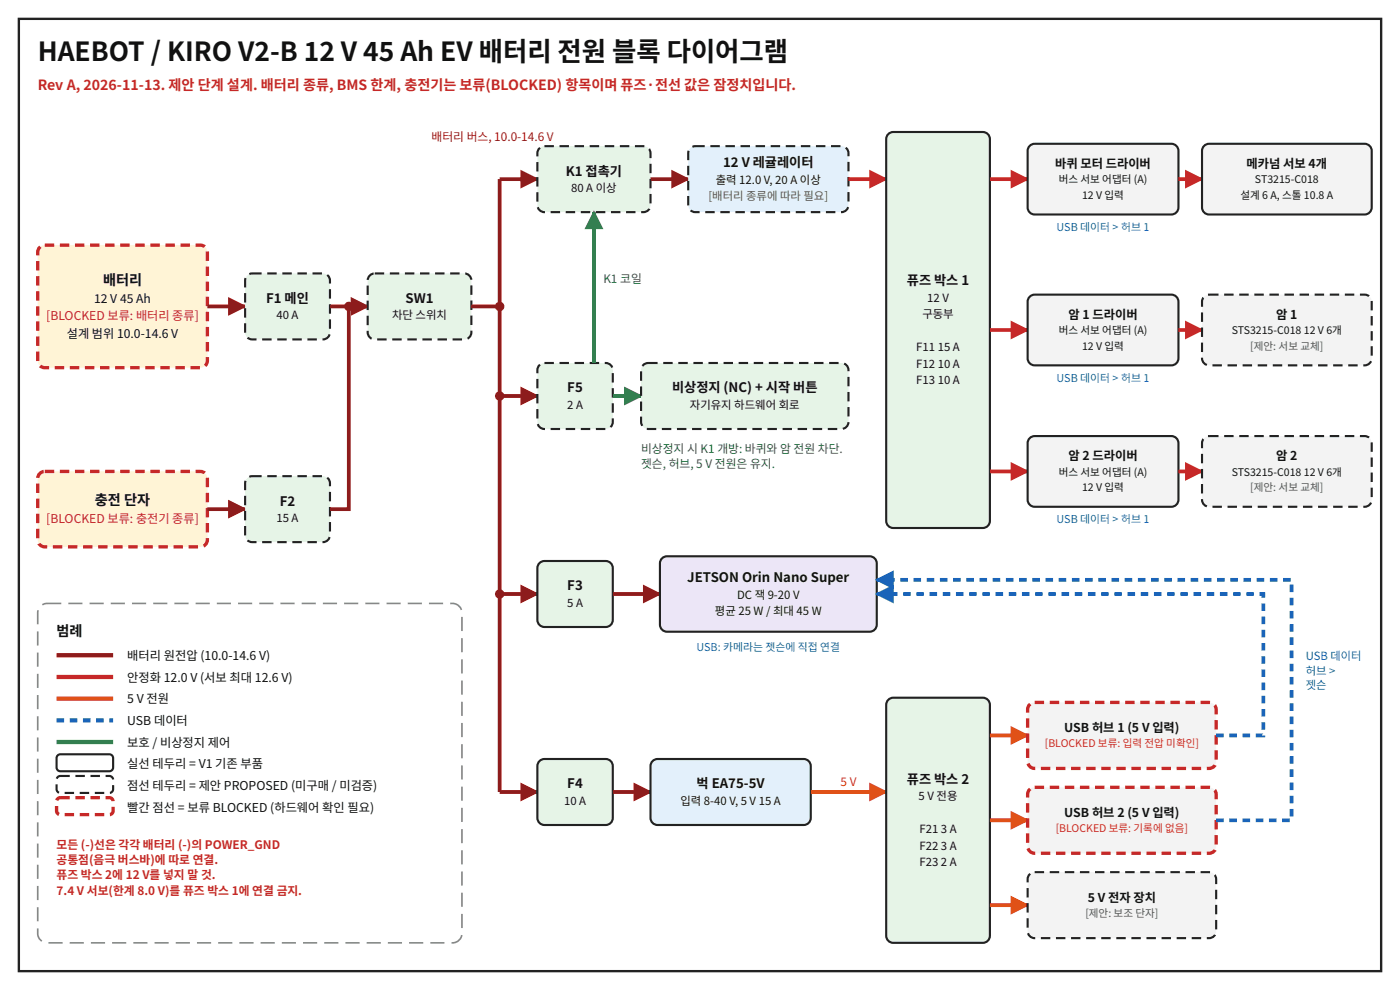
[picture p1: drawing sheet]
<svg xmlns="http://www.w3.org/2000/svg" width="297mm" height="210mm" viewBox="0 0 297 210" stroke-linecap="round" stroke-linejoin="round" font-family="sans-serif">
<path d="M4 4h289v202h-289z" fill="none" stroke="#222" stroke-width=".5"/>
<path d="M8.3 52.6l.7-.5 .5-.1h33a1.5 1.5 0 0 1 1.5 1.5v23a1.5 1.5 0 0 1-1.5 1.5h-33a1.5 1.5 0 0 1-1.5-1.5v-23z" fill="#fff4d6" stroke="#c62828" stroke-width=".7" stroke-dasharray="2 1.2" stroke-linecap="butt"/>
<path d="M44 65h8" fill="none" stroke="#8d1c1c" stroke-width=".8" stroke-linecap="butt"/>
<path d="M48.4 63l4 2-4 2z" fill="#8d1c1c"/>
<path d="M52.3 58.6l.7-.5 .5-.1h15a1.5 1.5 0 0 1 1.5 1.5v11a1.5 1.5 0 0 1-1.5 1.5h-15a1.5 1.5 0 0 1-1.5-1.5v-11z" fill="#e6f4e7" stroke="#222" stroke-width=".45" stroke-dasharray="2 1.2" stroke-linecap="butt"/>
<path d="M70 65h8" fill="none" stroke="#8d1c1c" stroke-width=".8" stroke-linecap="butt"/>
<path d="M74.4 63l4 2-4 2z" fill="#8d1c1c"/>
<path d="M78.3 58.6l.7-.5 .5-.1h19a1.5 1.5 0 0 1 1.5 1.5v11a1.5 1.5 0 0 1-1.5 1.5h-19a1.5 1.5 0 0 1-1.5-1.5v-11z" fill="#e6f4e7" stroke="#222" stroke-width=".45" stroke-dasharray="2 1.2" stroke-linecap="butt"/>
<path d="M8.3 100.6l.7-.5 .5-.1h33a1.5 1.5 0 0 1 1.5 1.5v13a1.5 1.5 0 0 1-1.5 1.5h-33a1.5 1.5 0 0 1-1.5-1.5v-13z" fill="#fff4d6" stroke="#c62828" stroke-width=".7" stroke-dasharray="2 1.2" stroke-linecap="butt"/>
<path d="M44 108h8" fill="none" stroke="#8d1c1c" stroke-width=".8" stroke-linecap="butt"/>
<path d="M48.4 106l4 2-4 2z" fill="#8d1c1c"/>
<path d="M52.3 101.6l.7-.5 .5-.1h15a1.5 1.5 0 0 1 1.5 1.5v11a1.5 1.5 0 0 1-1.5 1.5h-15a1.5 1.5 0 0 1-1.5-1.5v-11z" fill="#e6f4e7" stroke="#222" stroke-width=".45" stroke-dasharray="2 1.2" stroke-linecap="butt"/>
<path d="M74 65v43h-4" fill="none" stroke="#8d1c1c" stroke-width=".8" stroke-linecap="butt"/>
<circle cx="74" cy="65" r="1" fill="#8d1c1c"/>
<path d="M106 38v130M100 65h6" fill="none" stroke="#8d1c1c" stroke-width=".8" stroke-linecap="butt"/>
<g fill="#8d1c1c">
<circle cx="106" cy="65" r="1"/>
<circle cx="106" cy="84" r="1"/>
<circle cx="106" cy="126" r="1"/>
</g>
<path d="M106 38h8" fill="none" stroke="#8d1c1c" stroke-width=".8" stroke-linecap="butt"/>
<path d="M110.4 36l4 2-4 2z" fill="#8d1c1c"/>
<path d="M114.3 31.6l.7-.5 .5-.1h21a1.5 1.5 0 0 1 1.5 1.5v11a1.5 1.5 0 0 1-1.5 1.5h-21a1.5 1.5 0 0 1-1.5-1.5v-11z" fill="#e6f4e7" stroke="#222" stroke-width=".45" stroke-dasharray="2 1.2" stroke-linecap="butt"/>
<path d="M138 38h8" fill="none" stroke="#8d1c1c" stroke-width=".8" stroke-linecap="butt"/>
<path d="M142.4 36l4 2-4 2z" fill="#8d1c1c"/>
<path d="M146.3 31.6l.7-.5 .5-.1h31a1.5 1.5 0 0 1 1.5 1.5v11a1.5 1.5 0 0 1-1.5 1.5h-31a1.5 1.5 0 0 1-1.5-1.5v-11z" fill="#e3f0fb" stroke="#222" stroke-width=".45" stroke-dasharray="2 1.2" stroke-linecap="butt"/>
<path d="M180 38h8" fill="none" stroke="#c62828" stroke-width=".8" stroke-linecap="butt"/>
<path d="M184.4 36l4 2-4 2z" fill="#c62828"/>
<path d="M188.6 28.3l.9-.3h19a1.5 1.5 0 0 1 1.5 1.5v81a1.5 1.5 0 0 1-1.5 1.5h-19a1.5 1.5 0 0 1-1.5-1.5v-81l.1-.5z" fill="#e6f4e7" stroke="#222" stroke-width=".45"/>
<path d="M210 38h8" fill="none" stroke="#c62828" stroke-width=".8" stroke-linecap="butt"/>
<path d="M214.4 36l4 2-4 2z" fill="#c62828"/>
<path d="M218.6 30.8l.9-.3h29a1.5 1.5 0 0 1 1.5 1.5v12a1.5 1.5 0 0 1-1.5 1.5h-29a1.5 1.5 0 0 1-1.5-1.5v-12l.1-.5z" fill="#f3f3f3" stroke="#222" stroke-width=".45"/>
<path d="M250 38h5" fill="none" stroke="#c62828" stroke-width=".8" stroke-linecap="butt"/>
<path d="M251.4 36l4 2-4 2z" fill="#c62828"/>
<path d="M255.6 30.8l.9-.3h33a1.5 1.5 0 0 1 1.5 1.5v12a1.5 1.5 0 0 1-1.5 1.5h-33a1.5 1.5 0 0 1-1.5-1.5v-12l.1-.5z" fill="#f3f3f3" stroke="#222" stroke-width=".45"/>
<path d="M210 70h8" fill="none" stroke="#c62828" stroke-width=".8" stroke-linecap="butt"/>
<path d="M214.4 68l4 2-4 2z" fill="#c62828"/>
<path d="M218.6 62.8l.9-.3h29a1.5 1.5 0 0 1 1.5 1.5v12a1.5 1.5 0 0 1-1.5 1.5h-29a1.5 1.5 0 0 1-1.5-1.5v-12l.1-.5z" fill="#f3f3f3" stroke="#222" stroke-width=".45"/>
<path d="M250 70h5" fill="none" stroke="#c62828" stroke-width=".8" stroke-linecap="butt"/>
<path d="M251.4 68l4 2-4 2z" fill="#c62828"/>
<path d="M255.6 62.8l.9-.3h33a1.5 1.5 0 0 1 1.5 1.5v12a1.5 1.5 0 0 1-1.5 1.5h-33a1.5 1.5 0 0 1-1.5-1.5v-12l.1-.5z" fill="#f3f3f3" stroke="#222" stroke-width=".45" stroke-dasharray="2 1.2" stroke-linecap="butt"/>
<path d="M210 100h8" fill="none" stroke="#c62828" stroke-width=".8" stroke-linecap="butt"/>
<path d="M214.4 98l4 2-4 2z" fill="#c62828"/>
<path d="M218.6 92.8l.9-.3h29a1.5 1.5 0 0 1 1.5 1.5v12a1.5 1.5 0 0 1-1.5 1.5h-29a1.5 1.5 0 0 1-1.5-1.5v-12l.1-.5z" fill="#f3f3f3" stroke="#222" stroke-width=".45"/>
<path d="M250 100h5" fill="none" stroke="#c62828" stroke-width=".8" stroke-linecap="butt"/>
<path d="M251.4 98l4 2-4 2z" fill="#c62828"/>
<path d="M255.6 92.8l.9-.3h33a1.5 1.5 0 0 1 1.5 1.5v12a1.5 1.5 0 0 1-1.5 1.5h-33a1.5 1.5 0 0 1-1.5-1.5v-12l.1-.5z" fill="#f3f3f3" stroke="#222" stroke-width=".45" stroke-dasharray="2 1.2" stroke-linecap="butt"/>
<path d="M106 84h8" fill="none" stroke="#8d1c1c" stroke-width=".8" stroke-linecap="butt"/>
<path d="M110.4 82l4 2-4 2z" fill="#8d1c1c"/>
<path d="M114.3 77.6l.7-.5 .5-.1h13a1.5 1.5 0 0 1 1.5 1.5v11a1.5 1.5 0 0 1-1.5 1.5h-13a1.5 1.5 0 0 1-1.5-1.5v-11z" fill="#e6f4e7" stroke="#222" stroke-width=".45" stroke-dasharray="2 1.2" stroke-linecap="butt"/>
<path d="M130 84h6" fill="none" stroke="#2e7d32" stroke-width=".8" stroke-linecap="butt"/>
<path d="M132.4 82l4 2-4 2z" fill="#2e7d32"/>
<path d="M136.3 77.6l.7-.5 .5-.1h41a1.5 1.5 0 0 1 1.5 1.5v11a1.5 1.5 0 0 1-1.5 1.5h-41a1.5 1.5 0 0 1-1.5-1.5v-11z" fill="#e6f4e7" stroke="#222" stroke-width=".45" stroke-dasharray="2 1.2" stroke-linecap="butt"/>
<path d="M126 45v32" fill="none" stroke="#2e7d32" stroke-width=".8" stroke-linecap="butt"/>
<path d="M126 44.6l2 4h-4z" fill="#2e7d32"/>
<path d="M106 126h8" fill="none" stroke="#8d1c1c" stroke-width=".8" stroke-linecap="butt"/>
<path d="M110.4 124l4 2-4 2z" fill="#8d1c1c"/>
<path d="M114.3 119.6l.7-.5 .5-.1h13a1.5 1.5 0 0 1 1.5 1.5v11a1.5 1.5 0 0 1-1.5 1.5h-13a1.5 1.5 0 0 1-1.5-1.5v-11z" fill="#e6f4e7" stroke="#222" stroke-width=".45"/>
<path d="M130 126h10" fill="none" stroke="#8d1c1c" stroke-width=".8" stroke-linecap="butt"/>
<path d="M136.4 124l4 2-4 2z" fill="#8d1c1c"/>
<path d="M140.6 118.3l.9-.3h43a1.5 1.5 0 0 1 1.5 1.5v13a1.5 1.5 0 0 1-1.5 1.5h-43a1.5 1.5 0 0 1-1.5-1.5v-13l.1-.5z" fill="#ece6f7" stroke="#222" stroke-width=".45"/>
<path d="M106 168h8" fill="none" stroke="#8d1c1c" stroke-width=".8" stroke-linecap="butt"/>
<path d="M110.4 166l4 2-4 2z" fill="#8d1c1c"/>
<path d="M114.3 161.6l.7-.5 .5-.1h13a1.5 1.5 0 0 1 1.5 1.5v11a1.5 1.5 0 0 1-1.5 1.5h-13a1.5 1.5 0 0 1-1.5-1.5v-11z" fill="#e6f4e7" stroke="#222" stroke-width=".45"/>
<path d="M130 168h8" fill="none" stroke="#8d1c1c" stroke-width=".8" stroke-linecap="butt"/>
<path d="M134.4 166l4 2-4 2z" fill="#8d1c1c"/>
<path d="M138.3 161.6l.7-.5 .5-.1h31a1.5 1.5 0 0 1 1.5 1.5v11a1.5 1.5 0 0 1-1.5 1.5h-31a1.5 1.5 0 0 1-1.5-1.5v-11z" fill="#e3f0fb" stroke="#222" stroke-width=".45"/>
<path d="M172 168h16" fill="none" stroke="#e65100" stroke-width=".8" stroke-linecap="butt"/>
<path d="M184.4 166l4 2-4 2z" fill="#e65100"/>
<path d="M188.6 148.3l.9-.3h19a1.5 1.5 0 0 1 1.5 1.5v49a1.5 1.5 0 0 1-1.5 1.5h-19a1.5 1.5 0 0 1-1.5-1.5v-49l.1-.5z" fill="#e6f4e7" stroke="#222" stroke-width=".45"/>
<path d="M210 156h8" fill="none" stroke="#e65100" stroke-width=".8" stroke-linecap="butt"/>
<path d="M214.4 154l4 2-4 2z" fill="#e65100"/>
<path d="M218.6 149.3l.9-.3h37a1.5 1.5 0 0 1 1.5 1.5v11a1.5 1.5 0 0 1-1.5 1.5h-37a1.5 1.5 0 0 1-1.5-1.5v-11l.1-.5z" fill="#f3f3f3" stroke="#c62828" stroke-width=".7" stroke-dasharray="2 1.2" stroke-linecap="butt"/>
<path d="M210 174h8" fill="none" stroke="#e65100" stroke-width=".8" stroke-linecap="butt"/>
<path d="M214.4 172l4 2-4 2z" fill="#e65100"/>
<path d="M218.6 167.3l.9-.3h37a1.5 1.5 0 0 1 1.5 1.5v11a1.5 1.5 0 0 1-1.5 1.5h-37a1.5 1.5 0 0 1-1.5-1.5v-11l.1-.5z" fill="#f3f3f3" stroke="#c62828" stroke-width=".7" stroke-dasharray="2 1.2" stroke-linecap="butt"/>
<path d="M210 192h8" fill="none" stroke="#e65100" stroke-width=".8" stroke-linecap="butt"/>
<path d="M214.4 190l4 2-4 2z" fill="#e65100"/>
<path d="M218.6 185.3l.9-.3h37a1.5 1.5 0 0 1 1.5 1.5v11a1.5 1.5 0 0 1-1.5 1.5h-37a1.5 1.5 0 0 1-1.5-1.5v-11l.1-.5z" fill="#f3f3f3" stroke="#222" stroke-width=".45" stroke-dasharray="2 1.2" stroke-linecap="butt"/>
<path d="M258 156h10v-30h-82" fill="none" stroke="#1565c0" stroke-width=".8" stroke-dasharray="1.6 1.2" stroke-linecap="butt"/>
<path d="M185.6 126l4-2v4z" fill="#1565c0"/>
<path d="M258 174h16v-51h-88" fill="none" stroke="#1565c0" stroke-width=".8" stroke-dasharray="1.6 1.2" stroke-linecap="butt"/>
<path d="M185.6 123l4-2v4z" fill="#1565c0"/>
<path d="M8.6 128.6l.9-.5 .5-.1h86a2 2 0 0 1 2 2v68a2 2 0 0 1-2 2h-86a2 2 0 0 1-2-2v-68l.1-.5z" fill="none" stroke="#888" stroke-width=".35" stroke-dasharray="3 1.5" stroke-linecap="butt"/>
<path d="M12 139h12" fill="none" stroke="#8d1c1c" stroke-width=".9" stroke-linecap="butt"/>
<path d="M12 143.6h12" fill="none" stroke="#c62828" stroke-width=".9" stroke-linecap="butt"/>
<path d="M12 148.2h12" fill="none" stroke="#e65100" stroke-width=".9" stroke-linecap="butt"/>
<path d="M12 152.8h12" fill="none" stroke="#1565c0" stroke-width=".9" stroke-dasharray="1.6 1.2" stroke-linecap="butt"/>
<path d="M12 157.4h12" fill="none" stroke="#2e7d32" stroke-width=".9" stroke-linecap="butt"/>
<path d="M12.2 160.2l.6-.2h10.4a.8 .8 0 0 1 .8 .8v2a.8 .8 0 0 1-.8 .8h-10.4a.8 .8 0 0 1-.8-.8v-2z" fill="#fff" stroke="#222" stroke-width=".45"/>
<path d="M12.2 164.8l.6-.2h10.4a.8 .8 0 0 1 .8 .8v2a.8 .8 0 0 1-.8 .8h-10.4a.8 .8 0 0 1-.8-.8v-2z" fill="#fff" stroke="#222" stroke-width=".45" stroke-dasharray="2 1.2" stroke-linecap="butt"/>
<path d="M12.2 169.4l.6-.2h10.4a.8 .8 0 0 1 .8 .8v2a.8 .8 0 0 1-.8 .8h-10.4a.8 .8 0 0 1-.8-.8v-2z" fill="#fff" stroke="#c62828" stroke-width=".7" stroke-dasharray="2 1.2" stroke-linecap="butt"/>
<text font-size="5.6" fill="#111" x="8" y="13">HAEBOT / KIRO V2-B 12 V 45 Ah EV 배터리 전원 블록 다이어그램</text>
<text font-size="3" fill="#c62828" x="8" y="19">Rev A, 2026-11-13. 제안 단계 설계. 배터리 종류, BMS 한계, 충전기는 보류(BLOCKED) 항목이며 퓨즈·전선 값은 잠정치입니다.</text>
<g font-size="3" fill="#111">
<text x="21.9" y="60.4">배터리</text>
<text x="20.1" y="107.2">충전 단자</text>
<text x="12" y="135">범례</text>
</g>
<g font-size="2.8" fill="#111">
<text x="153.4" y="35.5">12 V 레귤레이터</text>
<text x="120" y="37.2">K1 접촉기</text>
<text x="56.5" y="64.2">F1 메인</text>
<text x="86" y="64.2">SW1</text>
<text x="192.4" y="60.5">퓨즈 박스 1</text>
<text x="120.4" y="83.2">F5</text>
<text x="142.6" y="83.2">비상정지 (NC) + 시작 버튼</text>
<text x="59.4" y="107.2">F2</text>
<text x="120.4" y="125.2">F3</text>
<text x="145.8" y="123.5">JETSON Orin Nano Super</text>
<text x="120.4" y="167.2">F4</text>
<text x="147.8" y="167.2">벅 EA75-5V</text>
<text x="192.4" y="166.2">퓨즈 박스 2</text>
</g>
<g font-size="2.6" fill="#111">
<text x="223.8" y="35.7">바퀴 모터 드라이버</text>
<text x="264.5" y="35.7">메카넘 서보 4개</text>
<text x="20" y="64.2">12 V 45 Ah</text>
<text x="14.2" y="71.7">설계 범위 10.0-14.6 V</text>
<text x="226.7" y="67.7">암 1 드라이버</text>
<text x="270.7" y="67.7">암 1</text>
<text x="226.7" y="97.7">암 2 드라이버</text>
<text x="270.7" y="97.7">암 2</text>
<text x="27" y="140">배터리 원전압 (10.0-14.6 V)</text>
<text x="27" y="144.6">안정화 12.0 V (서보 최대 12.6 V)</text>
<text x="27" y="149.2">5 V 전원</text>
<text x="27" y="153.8">USB 데이터</text>
<text x="225.8" y="155.3">USB 허브 1 (5 V 입력)</text>
<text x="27" y="158.4">보호 / 비상정지 제어</text>
<text x="27" y="163">실선 테두리 = V1 기존 부품</text>
<text x="27" y="167.6">점선 테두리 = 제안 PROPOSED (미구매 / 미검증)</text>
<text x="27" y="172.2">빨간 점선 = 보류 BLOCKED (하드웨어 확인 필요)</text>
<text x="225.8" y="173.3">USB 허브 2 (5 V 입력)</text>
<text x="230.8" y="191.3">5 V 전자 장치</text>
</g>
<g font-size="2.6" fill="#c62828">
<text x="9.8" y="67.9">[BLOCKED 보류: 배터리 종류]</text>
<text x="9.8" y="110.9">[BLOCKED 보류: 충전기 종류]</text>
</g>
<text font-size="2.5" fill="#8d1c1c" x="91.6" y="30">배터리 버스, 10.0-14.6 V</text>
<g font-size="2.5" fill="#2e7d32">
<text x="128" y="60">K1 코일</text>
<text x="136" y="96">비상정지 시 K1 개방: 바퀴와 암 전원 차단.</text>
<text x="136" y="99.3">젯슨, 허브, 5 V 전원은 유지.</text>
</g>
<text font-size="2.5" fill="#e65100" x="178.3" y="166.8">5 V</text>
<g font-size="2.5" fill="#c62828">
<text x="12" y="180">모든 (-)선은 각각 배터리 (-)의 POWER_GND</text>
<text x="12" y="183.2">공통점(음극 버스바)에 따로 연결.</text>
<text x="12" y="186.5">퓨즈 박스 2에 12 V를 넣지 말 것.</text>
<text x="12" y="189.7">7.4 V 서보(한계 8.0 V)를 퓨즈 박스 1에 연결 금지.</text>
</g>
<g font-size="2.4" fill="#111">
<text x="121.2" y="40.7">80 A 이상</text>
<text x="151.9" y="39">출력 12.0 V, 20 A 이상</text>
<text x="196.7" y="64">12 V</text>
<text x="58.7" y="67.7">40 A</text>
<text x="83.2" y="67.7">차단 스위치</text>
<text x="195.7" y="67.5">구동부</text>
<text x="194.4" y="74.5">F11 15 A</text>
<text x="194.4" y="78">F12 10 A</text>
<text x="194.4" y="81.5">F13 10 A</text>
<text x="120.3" y="86.7">2 A</text>
<text x="146.4" y="86.7">자기유지 하드웨어 회로</text>
<text x="58.7" y="110.7">15 A</text>
<text x="120.3" y="128.7">5 A</text>
<text x="151.7" y="130.5">평균 25 W / 최대 45 W</text>
<text x="156.4" y="127">DC 잭 9-20 V</text>
<text x="119.7" y="170.7">10 A</text>
<text x="144.4" y="170.7">입력 8-40 V, 5 V 15 A</text>
<text x="194.9" y="169.7">5 V 전용</text>
<text x="195.1" y="176.7">F21 3 A</text>
<text x="195.1" y="180.2">F22 3 A</text>
<text x="195.1" y="183.7">F23 2 A</text>
</g>
<text font-size="2.4" fill="#555" x="150.3" y="42.5">[배터리 종류에 따라 필요]</text>
<g font-size="2.4" fill="#1565c0">
<text x="277" y="140">USB 데이터</text>
<text x="277" y="143.1">허브 &gt;</text>
<text x="277" y="146.2">젯슨</text>
</g>
<g font-size="2.3" fill="#1565c0">
<text x="224.1" y="49">USB 데이터 &gt; 허브 1</text>
<text x="224.1" y="81">USB 데이터 &gt; 허브 1</text>
<text x="224.1" y="111">USB 데이터 &gt; 허브 1</text>
<text x="147.8" y="138">USB: 카메라는 젯슨에 직접 연결</text>
</g>
<g font-size="2.2" fill="#111">
<text x="224.6" y="38.9">버스 서보 어댑터 (A)</text>
<text x="266.2" y="38.9">ST3215-C018</text>
<text x="229.6" y="42.2">12 V 입력</text>
<text x="263.2" y="42.2">설계 6 A, 스톨 10.8 A</text>
<text x="224.6" y="70.9">버스 서보 어댑터 (A)</text>
<text x="261.3" y="70.9">STS3215-C018 12 V 6개</text>
<text x="229.6" y="74.2">12 V 입력</text>
<text x="224.6" y="100.9">버스 서보 어댑터 (A)</text>
<text x="261.3" y="100.9">STS3215-C018 12 V 6개</text>
<text x="229.6" y="104.2">12 V 입력</text>
</g>
<g font-size="2.2" fill="#555">
<text x="265.2" y="74.2">[제안: 서보 교체]</text>
<text x="265.2" y="104.2">[제안: 서보 교체]</text>
<text x="230.2" y="194.5">[제안: 보조 단자]</text>
</g>
<g font-size="2.2" fill="#c62828">
<text x="221.6" y="158.5">[BLOCKED 보류: 입력 전압 미확인]</text>
<text x="224" y="176.5">[BLOCKED 보류: 기록에 없음]</text>
</g>
</svg>
